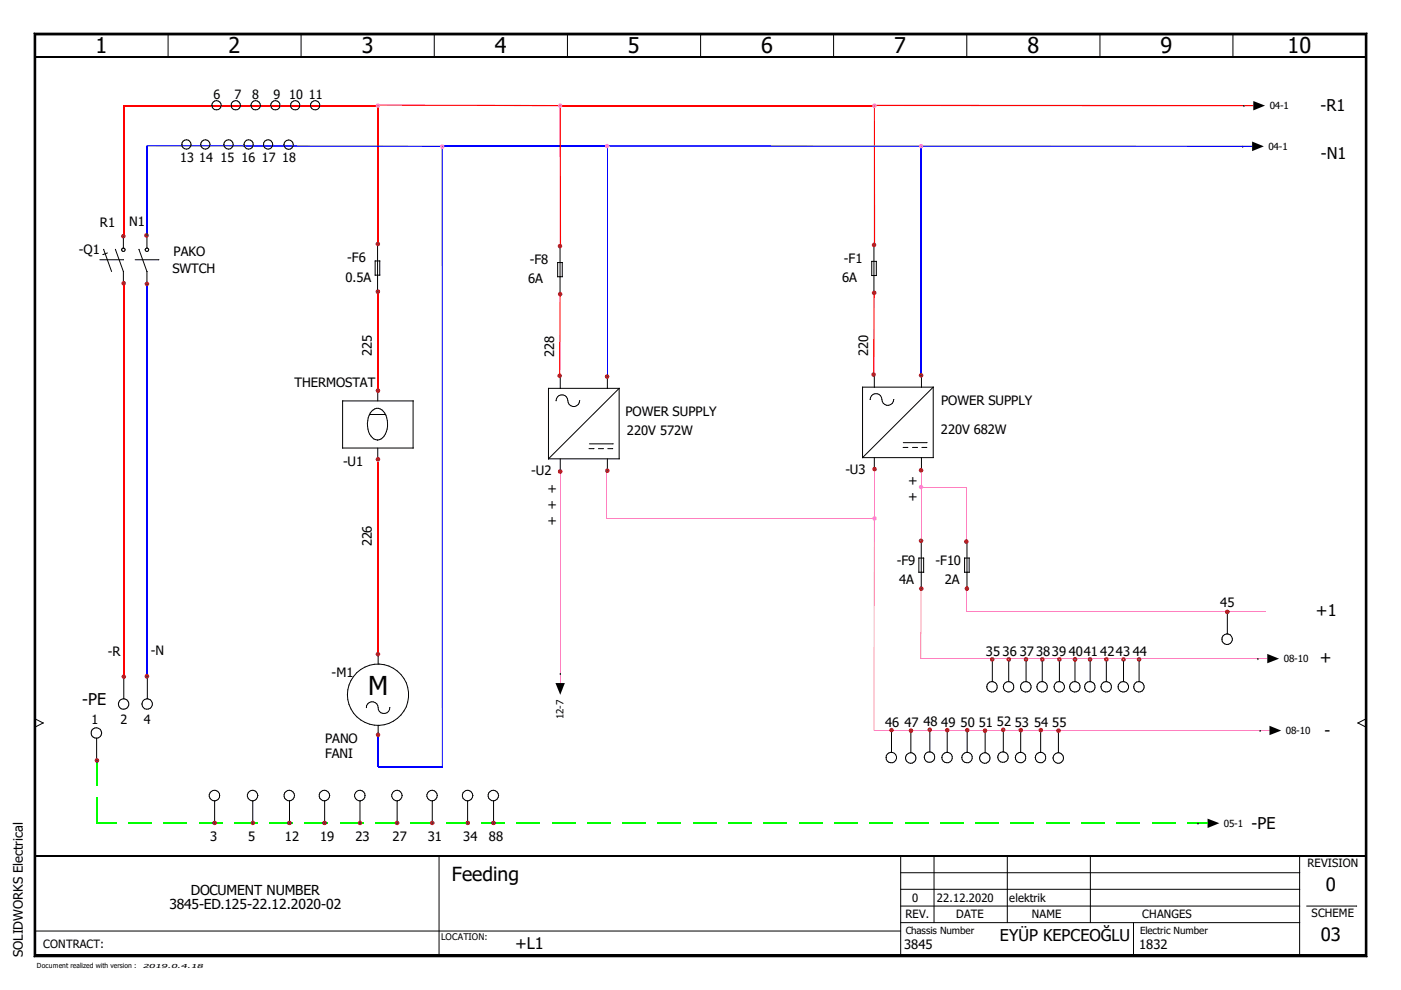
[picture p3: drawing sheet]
<svg xmlns="http://www.w3.org/2000/svg" width="297mm" height="210mm" viewBox="0 0 297 210" stroke-linecap="round" stroke-linejoin="round" font-family="sans-serif">
<path d="M0 0h297v209.9h-297z" fill="none" stroke="#fff" stroke-width=".21"/>
<g fill="none" stroke="#000" stroke-width=".21">
<path d="M7.2 7l.4 .4zM7.2 7h282.6zM7.2 7v195.9zM7.2 7h282.6v195.9h-282.6zM7.6 7.4h281.9zM7.6 7.4v195.1zM7.6 7.4h281.9v195.1h-281.9zM35.7 7.2l-.1 4.9M63.9 7.2l-.1 4.9M92.1 7.2v4.9M120.4 7.2l-.1 4.9M148.6 7.2l-.1 4.9"/>
<path d="M176.8 7.2l-.1 4.9M205 7.2v4.9M233.3 7.2l-.1 4.9M261.4 7.2v4.9M289.5 7.4v195.1zM289.8 7l-.3 .4zM289.8 7v195.9zM80 51.9l.1 9.9M80.5 55.3v3M80.6 55.3h-1.1v3h1.1M185.3 51.9v10M185.8 55.4v3"/>
<path d="M185.8 55.4h-1v3h1M185.4 79.6v2.5M195.4 79.6v2.5M78.4 87.9h3.4M78.8 87.2a1.62 1.62 0 0 1 2.8 .4 4.4 4.4 0 0 1-.8 5.5 1.75 1.75 0 0 1-2.4-1.1 4.7 4.7 0 0 1 .4-4.8zM80 93.3h.1M80.1 95v2.5M80.1 82.5v2.5M87.6 85v10M87.6 85h-15v10h15M182.9 97h15M182.9 97l15-14.9v14.9"/>
<path d="M184.5 84.7a1.24 1.24 0 0 1 1-1.2 1.24 1.24 0 0 1 1.4 .8l.2 .8a1.27 1.27 0 0 0 1.4 .8 1.27 1.27 0 0 0 1-1.2M184.5 84.7h.1M185.4 97v2.5M191.5 94.9h1M191.5 93.9h5.1M193.5 94.9h1M195.4 97v2.5M195.4 94.9h1.1M197.9 82.1h-15v14.9M194.8 118.3h1v3h-1zM195.3 114.8l.1 10M80.2 138.8v2"/>
<path d="M7.4 152.4l1.7 .9M9.1 153.3l-1.7 .9M9.1 153.3h.1M73.7 147.3h.1M77.7 150a1.23 1.23 0 0 1 1.2-1.2 1.23 1.23 0 0 1 1.3 1.2 1.25 1.25 0 0 0 1.2 1.3 1.25 1.25 0 0 0 1.3-1.3M80.2 153.8v2.5M80.2 153.8h.1M80.2 140.8h.1M189 155l.1 4.5M193.1 155.2l.1 4.4M197.1 154.9l.1 4.5M200.8 155l.1 4.5"/>
<path d="M205.1 155v4.5M205.1 159.5h.1M208.9 155.2v4.4M208.9 159.6h.1M219.8 145.6h.1M221 140v4.5M223.5 145.6h.1M224.6 140v4.5M224.6 144.5h.1M226.8 145.6h.1M227.9 140l.1 4.5M287.9 153.3l1.8 .9"/>
<path d="M287.9 153.3h.1M289.6 152.4l-1.7 .9M187.9 160.6h.1M192 160.7h.1M196 160.5h.1M199.7 160.6h.1M203.9 160.6h.1M207.7 160.7h.1M7.4 197.4h183.6M93.1 181.5v21.2M191 195.6h84.6M191 192.1h84.6"/>
<path d="M191 188.6h84.6M191 185h84.6M191 181.5v21.2M198.1 181.5l-.1 14.1M213.6 181.5v14.1M231.2 181.5v14.1M240.3 195.6l.1 7.1M275.6 181.5l-.1 21.2M277 192.1h10.7M7.2 202.9h282.6zM7.6 202.5l-.4 .4zM7.6 202.5h281.9z"/>
<path d="M289.5 202.5l.3 .4z"/>
<circle cx="80.1" cy="147.3" r="6.5"/>
<circle cx="220.9" cy="145.6" r="1.11"/>
<circle cx="224.6" cy="145.6" r="1.11"/>
<circle cx="227.9" cy="145.6" r="1.11"/>
<circle cx="189" cy="160.6" r="1.12"/>
<circle cx="193.1" cy="160.7" r="1.11"/>
<circle cx="197.1" cy="160.5" r="1.11"/>
<circle cx="200.8" cy="160.6" r="1.12"/>
<circle cx="205" cy="160.6" r="1.12"/>
<circle cx="208.8" cy="160.7" r="1.11"/>
</g>
<path d="M7.2 7.2h282.6M7.2 202.7h282.6" fill="none" stroke="#000" stroke-width=".38"/>
<path d="M7.2 7l.4 .4zM289.8 7l-.3 .4zM7.6 202.5l-.4 .4zM289.5 202.5l.3 .4z" fill="#000"/>
<path d="M7.4 7v195.9M7.4 12.1h282.2M289.6 7v195.9M7.4 181.5h282.2" fill="none" stroke="#000" stroke-width=".34"/>
<path d="M195.3 103.3v11.3M195.2 139.6h73.5M185.3 154.9h83.9" fill="none" stroke="#ff7fbf" stroke-width=".21"/>
<path d="M185.4 109.9v45" fill="none" stroke="#ff7fbf" stroke-width=".3"/>
<path d="M185.3 62.1v17.3" fill="none" stroke="#f00" stroke-width=".34"/>
<path d="M26.2 22.4h53.9M80.1 22.3v29.4M185.4 22.4v29.2M80.1 61.8v20.7M80.1 98v40.7" fill="none" stroke="#f00" stroke-width=".25"/>
<path d="M93.8 31.1v131.5M195.3 31v48.6M80.2 156.3v6.3h13.6" fill="none" stroke="#00f" stroke-width=".25"/>
<path d="M31.1 31h62.7" fill="none" stroke="#00f" stroke-width=".38"/>
<path d="M194.9 99.6h.4v.2h-.4z" fill-rule="evenodd" fill="#ff7fbf"/>
<g fill="none" stroke="#000" stroke-width=".21">
<path d="M38.6 30.6h.1M42.5 30.6h.1M44.9 22.3h.1M47.5 30.6h.1M49 22.3h.1M51.7 30.6h.1M53.2 22.3h.1M55.9 30.6h.1M57.4 22.3h.1M60.2 30.7h.1M61.6 22.3h.1M65.8 22.3h.1"/>
<path d="M263.5 31h.1M263.7 22.4h.1M21.2 55.1h5M22 52.9l1.7 4.7M22.8 53.6l-.9 .4M24.5 52.9h.1M24.5 52.9l1.7 4.7M25.8 53h.1M26.2 50.1v2.5M26.2 57.6v2.5M26.2 57.6h.1M26.2 52.6h.1"/>
<path d="M28.7 55.1h5M29.5 52.9l1.7 4.7M30.8 53h.1M31.2 57.6h.1M31.2 50.1v2.5M31.2 57.6v2.5M118.7 52.2l.1 10M119.2 55.7v3M119.2 55.7h-1v3h1M118.8 79.8v2.5M128.8 79.8v2.5M117.9 85a1.21 1.21 0 0 1 1-1.3 1.21 1.21 0 0 1 1.4 .8l.2 .9a1.27 1.27 0 0 0 1.4 .8 1.27 1.27 0 0 0 1-1.2"/>
<path d="M118.8 97.3v2.5M124.9 95.1h1M125 94.1h5M126.9 95.1h1M128.8 97.3v2.5M128.9 95.1h1M131.3 82.3v15h-15M131.3 82.3l-15 15M131.3 82.3h-15v15M204.5 118.3h1v3h-1zM205 114.8l.1 10M259.1 135.5h.1"/>
<path d="M260.2 129.9l.1 4.5M266.7 139.7h.1M20.5 156.5v4.5M21.5 155.4a1.09 1.09 0 0 1-1 1.1M21.5 155.4a1.11 1.11 0 0 0-1.1-1.1 1.11 1.11 0 0 0-1.1 1.2 1.11 1.11 0 0 0 1.2 1M21.5 155.4h.1M25.1 149.3h.1M26.2 143.7l.1 4.4M30.1 149.3h.1M31.2 143.7l.1 4.4M118.8 142.8h.1M209.2 145.6h.1"/>
<path d="M210.4 140v4.5M212.7 145.6h.1M212.7 154.9l.1 4.5M213.9 140v4.5M216.4 145.6h.1M216.4 155v4.5M217.5 140l.1 4.5M220.6 155v4.5M220.6 159.5h.1M224.4 155.2v4.4M224.4 159.6h.1M230 145.6h.1"/>
<path d="M231.1 144.5h.1M231.1 140v4.5M233.4 145.6h.1M234.6 140v4.5M237.1 145.6h.1M238.2 140v4.5M240.4 145.6h.1M241.5 140l.1 4.5M267.2 154.9h.1M45.5 169.8v4.4M45.5 169.8h.1M46.6 168.7h.1"/>
<path d="M53.6 169.8v4.4M54.6 168.7h.1M61.4 169.8v4.4M62.4 168.7h.1M68.8 169.8h.1M68.8 169.8v4.4M69.9 168.7h.1M76.4 169.8l-.1 4.4M77.4 168.7h.1M84.2 169.8v4.4M85.3 168.7h.1M91.7 169.8l-.1 4.4"/>
<path d="M92.7 168.7h.1M99.2 169.8l-.1 4.4M100.2 168.7h.1M104.7 169.8l-.1 4.4M105.7 168.7h.1M211.5 160.5h.1M215.3 160.6h.1M219.5 160.6h.1M223.3 160.7h.1M254 174.5h.1"/>
<circle cx="39.5" cy="30.6" r=".98"/>
<circle cx="43.5" cy="30.6" r=".99"/>
<circle cx="45.9" cy="22.3" r=".99"/>
<circle cx="48.4" cy="30.6" r=".99"/>
<circle cx="50" cy="22.3" r=".98"/>
<circle cx="52.7" cy="30.6" r=".99"/>
<circle cx="54.2" cy="22.3" r=".99"/>
<circle cx="56.9" cy="30.6" r=".98"/>
<circle cx="58.4" cy="22.3" r=".99"/>
<circle cx="61.2" cy="30.7" r=".99"/>
<circle cx="62.6" cy="22.3" r=".98"/>
<circle cx="66.8" cy="22.3" r=".99"/>
<circle cx="26.1" cy="53" r=".37"/>
<circle cx="31.1" cy="53" r=".37"/>
<circle cx="260.2" cy="135.5" r="1.12"/>
<circle cx="26.2" cy="149.3" r="1.11"/>
<circle cx="31.2" cy="149.3" r="1.11"/>
<circle cx="210.3" cy="145.6" r="1.11"/>
<circle cx="213.8" cy="145.6" r="1.11"/>
<circle cx="217.5" cy="145.6" r="1.12"/>
<circle cx="231.1" cy="145.6" r="1.11"/>
<circle cx="234.5" cy="145.6" r="1.11"/>
<circle cx="238.2" cy="145.6" r="1.11"/>
<circle cx="241.5" cy="145.6" r="1.11"/>
<circle cx="45.5" cy="168.7" r="1.11"/>
<circle cx="53.5" cy="168.7" r="1.11"/>
<circle cx="61.3" cy="168.7" r="1.11"/>
<circle cx="68.8" cy="168.7" r="1.11"/>
<circle cx="76.3" cy="168.7" r="1.11"/>
<circle cx="84.1" cy="168.7" r="1.11"/>
<circle cx="91.6" cy="168.7" r="1.11"/>
<circle cx="99.1" cy="168.7" r="1.11"/>
<circle cx="104.6" cy="168.7" r="1.11"/>
<circle cx="212.6" cy="160.5" r="1.11"/>
<circle cx="216.4" cy="160.6" r="1.12"/>
<circle cx="220.6" cy="160.6" r="1.12"/>
<circle cx="224.4" cy="160.7" r="1.11"/>
</g>
<path d="M118.8 22.4v29.5M185.4 22.4h80.3" fill="none" stroke="#f00" stroke-width=".3"/>
<path d="M80.1 22.4h38.7M118.7 62.4v17.3" fill="none" stroke="#f00" stroke-width=".34"/>
<path d="M195.2 125v14.7" fill="none" stroke="#ff7fbf" stroke-width=".25"/>
<g fill="none" stroke="#0f0" stroke-width=".25">
<path d="M20.4 174.5h4.3M20.5 161.2v5.4M20.5 169.1v5.3M27.2 174.5h5M34.7 174.5h5M42.2 174.5h5M49.7 174.5h4.9M57.1 174.5h5M64.6 174.5h5M72.1 174.5h5M79.6 174.5h5M87.1 174.5h5"/>
<path d="M94.5 174.5h5M102 174.5h5M109.5 174.5h5M117 174.5h5M124.5 174.5h5M131.9 174.5h5M139.4 174.5h5M146.9 174.5h5M154.4 174.5h5M161.9 174.5h5M169.4 174.5h5M176.9 174.5h5"/>
<path d="M184.4 174.5h5M191.9 174.5h4.9M199.3 174.5h5M206.8 174.5h5M214.3 174.5h5M221.8 174.5h5M229.3 174.5h4.9M236.7 174.5h5M244.2 174.5h5M251.7 174.5h4.3"/>
</g>
<path d="M265.5 30l2.5 1-2.5 1zM265.7 21.4l2.5 1-2.5 1zM268.7 138.6l2.5 1.1-2.5 .9zM117.8 144.8h2l-1 2.5zM269.2 153.9l2.4 1-2.4 1zM256 173.6l2.5 .9-2.5 1.1z" fill="#000"/>
<path d="M26.2 22.4v27.5M118.8 22.4h66.6M26.2 60.1v83.7" fill="none" stroke="#f00" stroke-width=".25"/>
<path d="M31.1 30.9v19M93.8 30.9h34.9M31.2 60.2v83.2" fill="none" stroke="#00f" stroke-width=".25"/>
<path d="M118.8 100v44.8M185.4 99.5v10.4M195.3 99.7v3.6M128.7 100.1v9.8M128.7 109.9h56.8M195.4 103.3h9.5v11.6M204.9 125.1v4.6M204.9 129.7h63.6" fill="none" stroke="#ff7fbf" stroke-width=".21"/>
<path d="M128.7 31v48.8" fill="none" stroke="#00f" stroke-width=".21"/>
<path d="M128.7 31h66.6M195.3 31h70.2" fill="none" stroke="#00f" stroke-width=".3"/>
<g fill="#a50000">
<path d="M260.3 129.7l.3-.3 .1 .3z"/>
<path d="M260.2 129.2l.4 .2-.3 .3z"/>
<path d="M259.8 129.4l.4-.2v.5z"/>
<path d="M259.8 129.4l.4 .3h-.5z"/>
<path d="M259.7 129.7l.5 .1-.4 .3z"/>
<path d="M260.2 129.8v.4l-.4-.1z"/>
<path d="M260.2 129.8l.4 .3-.4 .1z"/>
<path d="M260.3 129.7h.4l-.1 .4z"/>
<path d="M241.8 139.4l.2 .4h-.4z"/>
<path d="M241.5 139.3l.3 .1-.2 .4z"/>
<path d="M241.2 139.4l.3-.1v.4z"/>
<path d="M241.2 139.4l.3 .4h-.5z"/>
<path d="M241 139.8h.5l-.3 .4z"/>
<path d="M241.5 139.8v.5l-.3-.1z"/>
<path d="M241.5 139.9l.3 .3-.3 .1z"/>
<path d="M241.6 139.8h.4l-.2 .4z"/>
<path d="M238.5 139.4l.2 .4h-.5z"/>
<path d="M238.2 139.3l.3 .1-.3 .4z"/>
<path d="M237.9 139.4l.3-.1v.4z"/>
<path d="M237.9 139.4l.3 .4h-.5z"/>
<path d="M237.7 139.8h.5l-.3 .4z"/>
<path d="M238.2 139.8v.5l-.3-.1z"/>
<path d="M238.2 139.9l.3 .3-.3 .1z"/>
<path d="M238.2 139.8h.5l-.2 .4z"/>
<path d="M234.6 139.8l.3-.4 .2 .4z"/>
<path d="M234.6 139.3l.3 .1-.3 .4z"/>
<path d="M234.2 139.4l.4-.1v.4z"/>
<path d="M234.2 139.4l.3 .4h-.4z"/>
<path d="M234.1 139.8h.4l-.3 .4z"/>
<path d="M234.5 139.8l.1 .5-.4-.1z"/>
<path d="M234.6 139.9l.3 .3-.3 .1z"/>
<path d="M234.6 139.8h.5l-.2 .4z"/>
<path d="M231.1 139.8l.4-.4 .1 .4z"/>
<path d="M231.1 139.3l.4 .1-.4 .4z"/>
<path d="M230.8 139.4l.3-.1v.4z"/>
<path d="M230.8 139.4l.3 .4h-.5z"/>
<path d="M230.6 139.8h.5l-.3 .4z"/>
<path d="M231.1 139.8v.5l-.3-.1z"/>
<path d="M231.1 139.8l.4 .4-.4 .1z"/>
<path d="M231.1 139.8h.5l-.1 .4z"/>
<path d="M228 139.8l.3-.4 .1 .4z"/>
<path d="M227.9 139.3l.4 .1-.3 .4z"/>
<path d="M227.6 139.4l.3-.1v.4z"/>
<path d="M227.6 139.4l.3 .4h-.5z"/>
<path d="M227.4 139.8h.5l-.3 .4z"/>
<path d="M227.9 139.8v.5l-.3-.1z"/>
<path d="M227.9 139.9l.4 .3-.4 .1z"/>
<path d="M228 139.8h.4l-.1 .4z"/>
<path d="M225 139.4l.1 .4h-.4z"/>
<path d="M224.6 139.3l.4 .1-.3 .4z"/>
<path d="M224.3 139.4l.3-.1v.4z"/>
<path d="M224.3 139.4l.3 .4h-.5z"/>
<path d="M224.1 139.8h.5l-.3 .4z"/>
<path d="M224.6 139.8v.5l-.3-.1z"/>
<path d="M224.6 139.9l.4 .3-.4 .1z"/>
<path d="M224.7 139.8h.4l-.1 .4z"/>
<path d="M224.4 154.9l.4-.3 .1 .3z"/>
<path d="M224.4 154.4l.4 .2-.4 .3z"/>
<path d="M224.1 154.6l.3-.2v.5z"/>
<path d="M224.1 154.6l.3 .3h-.5z"/>
<path d="M223.9 154.9h.5l-.3 .4z"/>
<path d="M224.4 154.9v.5l-.3-.1z"/>
<path d="M224.4 155l.4 .3-.4 .1z"/>
<path d="M224.5 154.9h.4l-.1 .4z"/>
<path d="M221 139.8l.4-.4 .1 .4z"/>
<path d="M221 139.3l.4 .1-.4 .4z"/>
<path d="M220.6 139.4l.4-.1v.4z"/>
<path d="M220.6 139.4l.3 .4h-.4z"/>
<path d="M220.5 139.8h.4l-.3 .4z"/>
<path d="M220.9 139.8l.1 .5-.4-.1z"/>
<path d="M221 139.9l.4 .3-.4 .1z"/>
<path d="M221 139.8h.5l-.1 .4z"/>
<path d="M220.7 154.8l.3-.3 .1 .3z"/>
<path d="M220.6 154.3l.4 .2-.3 .3z"/>
<path d="M220.3 154.5l.3-.2v.5z"/>
<path d="M220.3 154.5l.3 .3h-.4z"/>
<path d="M220.2 154.8l.4 .1-.3 .3z"/>
<path d="M220.6 154.9v.4l-.3-.1z"/>
<path d="M220.6 154.9l.4 .3-.4 .1z"/>
<path d="M220.7 154.8h.4l-.1 .4z"/>
<path d="M217.5 139.8l.4-.4 .1 .4z"/>
<path d="M217.5 139.3l.4 .1-.4 .4z"/>
<path d="M217.2 139.4l.3-.1v.4z"/>
<path d="M217.2 139.4l.3 .4h-.5z"/>
<path d="M217 139.8h.5l-.3 .4z"/>
<path d="M217.5 139.8v.5l-.3-.1z"/>
<path d="M217.5 139.8l.4 .4-.4 .1z"/>
<path d="M217.5 139.8h.5l-.1 .4z"/>
<path d="M216.4 154.8l.4-.3 .1 .3z"/>
<path d="M216.4 154.3l.4 .2-.4 .3z"/>
<path d="M216.1 154.5l.3-.2v.5z"/>
<path d="M216.1 154.5l.3 .3h-.5z"/>
<path d="M215.9 154.8l.5 .1-.3 .3z"/>
<path d="M216.4 154.9v.4l-.3-.1z"/>
<path d="M216.4 154.9l.4 .3-.4 .1z"/>
<path d="M216.4 154.8h.5l-.1 .4z"/>
<path d="M213.9 139.8l.3-.4 .2 .4z"/>
<path d="M213.9 139.3l.3 .1-.3 .4z"/>
<path d="M213.5 139.4l.4-.1v.4z"/>
<path d="M213.5 139.4l.3 .4h-.4z"/>
<path d="M213.4 139.8h.4l-.3 .4z"/>
<path d="M213.8 139.8l.1 .5-.4-.1z"/>
<path d="M213.9 139.9l.3 .3-.3 .1z"/>
<path d="M213.9 139.8h.5l-.2 .4z"/>
<path d="M212.7 154.7l.4-.3 .1 .3z"/>
<path d="M212.7 154.2l.4 .2-.4 .3z"/>
<path d="M212.3 154.4l.4-.2v.5z"/>
<path d="M212.3 154.4l.4 .3h-.5z"/>
<path d="M212.2 154.7l.5 .1-.4 .3z"/>
<path d="M212.3 155.1l.4-.3v.4z"/>
<path d="M212.7 154.8l.4 .3-.4 .1z"/>
<path d="M212.8 154.7h.4l-.1 .4z"/>
<path d="M210.4 139.8l.3-.4 .2 .4z"/>
<path d="M210.4 139.3l.3 .1-.3 .4z"/>
<path d="M210 139.4l.4-.1v.4z"/>
<path d="M210 139.4l.3 .4h-.4z"/>
<path d="M209.9 139.8h.5l-.4 .4z"/>
<path d="M210.4 139.8v.5l-.4-.1z"/>
<path d="M210.4 139.8l.3 .4-.3 .1z"/>
<path d="M210.4 139.8h.5l-.2 .4z"/>
<path d="M208.9 154.9l.3-.3 .1 .3z"/>
<path d="M208.9 154.4l.3 .2-.3 .3z"/>
<path d="M208.5 154.6l.4-.2v.5z"/>
<path d="M208.5 154.6l.3 .3h-.4z"/>
<path d="M208.4 154.9h.4l-.3 .4z"/>
<path d="M208.8 154.9l.1 .5-.4-.1z"/>
<path d="M208.9 154.9l.3 .4-.3 .1z"/>
<path d="M208.9 154.9h.4l-.1 .4z"/>
<path d="M205.1 154.8l.3-.3 .2 .3z"/>
<path d="M205.1 154.3l.3 .2-.3 .3z"/>
<path d="M204.7 154.5l.4-.2v.5z"/>
<path d="M204.7 154.5l.4 .3h-.5z"/>
<path d="M204.6 154.8l.5 .1-.4 .3z"/>
<path d="M204.7 155.2l.4-.3v.4z"/>
<path d="M205.1 154.9l.3 .3-.3 .1z"/>
<path d="M205.1 154.9l.5-.1-.2 .4z"/>
<path d="M205 124.8l.4-.3 .1 .3z"/>
<path d="M205 124.3l.4 .2-.4 .3z"/>
<path d="M204.6 124.5l.4-.2v.5z"/>
<path d="M204.6 124.5l.3 .3h-.4z"/>
<path d="M204.5 124.8h.5l-.4 .3z"/>
<path d="M204.6 125.1l.4-.3v.5z"/>
<path d="M205 124.8l.4 .3-.4 .2z"/>
<path d="M205 124.8h.5l-.1 .3z"/>
<path d="M205.2 114.5l.2 .4h-.5z"/>
<path d="M204.9 114.3l.3 .2-.3 .3z"/>
<path d="M204.6 114.5l.3-.2v.5z"/>
<path d="M204.6 114.5l.2 .4h-.4z"/>
<path d="M204.4 114.9h.4l-.2 .3z"/>
<path d="M204.8 114.9l.1 .5-.3-.2z"/>
<path d="M204.9 114.9l.3 .3-.3 .2z"/>
<path d="M204.9 114.9h.5l-.2 .3z"/>
<path d="M200.9 154.8l.3-.3 .1 .3z"/>
<path d="M200.8 154.3l.4 .2-.3 .3z"/>
<path d="M200.5 154.5l.3-.2v.5z"/>
<path d="M200.5 154.5l.3 .3h-.5z"/>
<path d="M200.3 154.8l.5 .1-.3 .3z"/>
<path d="M200.8 154.9v.4l-.3-.1z"/>
<path d="M200.8 154.9l.4 .3-.4 .1z"/>
<path d="M200.9 154.8h.4l-.1 .4z"/>
<path d="M197.1 154.7l.4-.3 .1 .3z"/>
<path d="M197.1 154.2l.4 .2-.4 .3z"/>
<path d="M196.8 154.4l.3-.2v.5z"/>
<path d="M196.8 154.4l.3 .3h-.5z"/>
<path d="M196.6 154.7l.5 .1-.3 .3z"/>
<path d="M196.8 155.1l.3-.3v.4z"/>
<path d="M197.1 154.8l.4 .3-.4 .1z"/>
<path d="M197.1 154.8l.5-.1-.1 .4z"/>
<path d="M195.4 124.8l.3-.3 .1 .3z"/>
<path d="M195.3 124.3l.4 .2-.3 .3z"/>
<path d="M195 124.5l.3-.2v.5z"/>
<path d="M195 124.5l.3 .3h-.5z"/>
<path d="M194.8 124.8h.5l-.3 .3z"/>
<path d="M195.3 124.8v.5l-.3-.2z"/>
<path d="M195.3 124.8l.4 .3-.4 .2z"/>
<path d="M195.4 124.8h.4l-.1 .3z"/>
<path d="M195.3 79.5l.4-.3 .1 .4z"/>
<path d="M195.3 79.1l.4 .1-.4 .3z"/>
<path d="M194.9 79.2l.4-.1v.4z"/>
<path d="M194.9 79.2l.3 .4h-.4z"/>
<path d="M194.8 79.6h.4l-.3 .3z"/>
<path d="M195.2 79.6l.1 .5-.4-.2z"/>
<path d="M195.3 79.6l.4 .3-.4 .2z"/>
<path d="M195.3 79.6h.5l-.1 .3z"/>
</g>
<g fill="#ff7fdf">
<path d="M195.3 31l.4-.4 .1 .4z"/>
<path d="M195.3 30.5l.4 .1-.4 .4z"/>
<path d="M194.9 30.6l.4-.1-.1 .5z"/>
<path d="M194.9 30.6l.3 .4h-.4z"/>
<path d="M194.8 31h.4l-.3 .4z"/>
<path d="M195.2 31l.1 .5-.4-.1z"/>
<path d="M195.3 31.1l.4 .3-.4 .1z"/>
<path d="M195.3 31h.5l-.1 .4z"/>
</g>
<g fill="#a50000">
<path d="M195.6 114.3l.2 .3h-.5z"/>
<path d="M195.3 114.2l.3 .1-.3 .3z"/>
<path d="M194.9 114.3l.4-.1-.1 .4z"/>
<path d="M194.9 114.3l.3 .3h-.4z"/>
<path d="M194.8 114.6l.4 .1-.3 .3z"/>
<path d="M195.2 114.7l.1 .4-.4-.1z"/>
<path d="M195.3 114.7l.3 .3-.3 .1z"/>
<path d="M195.3 114.6h.5l-.2 .4z"/>
</g>
<g fill="#ff7fdf">
<path d="M195.6 102.9l.2 .4h-.5z"/>
<path d="M195.3 102.8l.3 .1-.3 .4z"/>
<path d="M194.9 102.9l.4-.1v.4z"/>
<path d="M194.9 102.9l.3 .4h-.4z"/>
<path d="M194.8 103.3h.4l-.3 .3z"/>
<path d="M195.2 103.3l.1 .5-.4-.2z"/>
<path d="M195.3 103.3l.3 .3-.3 .2z"/>
<path d="M195.3 103.3h.5l-.2 .3z"/>
</g>
<g fill="#a50000">
<path d="M195.6 99.4l.2 .3h-.5z"/>
<path d="M195.3 99.2l.3 .2-.3 .3z"/>
<path d="M194.9 99.4l.4-.2-.1 .5z"/>
<path d="M194.9 99.4l.3 .3h-.4z"/>
<path d="M194.8 99.7h.4l-.3 .4z"/>
<path d="M195.2 99.7l.1 .5-.4-.1z"/>
<path d="M195.3 99.8l.3 .3-.3 .1z"/>
<path d="M195.3 99.7h.5l-.2 .4z"/>
<path d="M193.2 154.9l.3-.3 .1 .3z"/>
<path d="M193.1 154.4l.4 .2-.3 .3z"/>
<path d="M192.8 154.6l.3-.2v.5z"/>
<path d="M192.8 154.6l.3 .3h-.4z"/>
<path d="M192.7 154.9h.4l-.3 .4z"/>
<path d="M193.1 154.9v.5l-.3-.1z"/>
<path d="M193.1 155l.4 .3-.4 .1z"/>
<path d="M193.2 154.9h.4l-.1 .4z"/>
<path d="M189.1 154.8l.3-.3 .1 .3z"/>
<path d="M189 154.3l.4 .2-.3 .3z"/>
<path d="M188.7 154.5l.3-.2v.5z"/>
<path d="M188.7 154.5l.3 .3h-.5z"/>
<path d="M188.5 154.8l.5 .1-.3 .3z"/>
<path d="M189 154.9v.4l-.3-.1z"/>
<path d="M189 154.9l.4 .3-.4 .1z"/>
<path d="M189.1 154.8h.4l-.1 .4z"/>
</g>
<g fill="#ff7fdf">
<path d="M185.8 109.6l.1 .3h-.4z"/>
<path d="M185.4 109.4l.4 .2-.3 .3z"/>
<path d="M185.1 109.6l.3-.2v.5z"/>
<path d="M185.1 109.6l.3 .3h-.5z"/>
<path d="M184.9 109.9h.5l-.3 .4z"/>
<path d="M185.4 109.9v.5l-.3-.1z"/>
<path d="M185.4 110l.4 .3-.4 .1z"/>
<path d="M185.5 109.9h.4l-.1 .4z"/>
</g>
<g fill="#a50000">
<path d="M185.8 99.1l.1 .4h-.4z"/>
<path d="M185.4 99l.4 .1-.3 .3z"/>
<path d="M185.1 99.1l.3-.1v.4z"/>
<path d="M185.1 99.1l.3 .4h-.5z"/>
<path d="M184.9 99.5h.5l-.3 .3z"/>
<path d="M185.4 99.5v.4l-.3-.1z"/>
<path d="M185.4 99.5l.4 .3-.4 .1z"/>
<path d="M185.5 99.5h.4l-.1 .3z"/>
</g>
<g fill="#ff7fdf">
<path d="M185.4 22.4l.4-.3 .1 .3z"/>
<path d="M185.4 21.9l.4 .2-.4 .3z"/>
<path d="M185 22.1l.4-.2v.5z"/>
<path d="M185 22.1l.3 .3h-.4z"/>
<path d="M184.9 22.4h.5l-.4 .4z"/>
<path d="M185.4 22.4v.5l-.4-.1z"/>
<path d="M185.4 22.4l.4 .4-.4 .1z"/>
<path d="M185.4 22.4h.5l-.1 .4z"/>
</g>
<g fill="#a50000">
<path d="M185.4 62.1l.3-.4 .1 .4z"/>
<path d="M185.3 61.6l.4 .1-.3 .4z"/>
<path d="M185 61.7l.3-.1v.5z"/>
<path d="M185 61.7l.3 .4h-.5z"/>
<path d="M184.8 62.1h.5l-.3 .3z"/>
<path d="M185.3 62.1v.5l-.3-.2z"/>
<path d="M185.3 62.1l.4 .3-.4 .2z"/>
<path d="M185.4 62.1h.4l-.1 .3z"/>
<path d="M185.3 51.9l.4-.3 .1 .3z"/>
<path d="M185.3 51.4l.4 .2-.4 .3z"/>
<path d="M185 51.6l.3-.2v.5z"/>
<path d="M185 51.6l.2 .3h-.4z"/>
<path d="M184.8 51.9l.5 .1-.3 .3z"/>
<path d="M185 52.3l.3-.3v.5z"/>
<path d="M185.3 52l.4 .3-.4 .2z"/>
<path d="M185.4 51.9h.4l-.1 .4z"/>
<path d="M185.2 79.4l.4-.3 .1 .3z"/>
<path d="M185.2 78.9l.4 .2-.4 .3z"/>
<path d="M184.9 79.1l.3-.2v.5z"/>
<path d="M184.9 79.1l.3 .3h-.5z"/>
<path d="M184.7 79.4l.5 .1-.3 .3z"/>
<path d="M184.9 79.8l.3-.3v.4z"/>
<path d="M185.2 79.5l.4 .3-.4 .1z"/>
<path d="M185.2 79.5l.5-.1-.1 .4z"/>
<path d="M129.1 99.4l.2 .4h-.5z"/>
<path d="M128.8 99.3l.3 .1-.3 .4z"/>
<path d="M128.4 99.4l.4-.1v.4z"/>
<path d="M128.4 99.4l.3 .4h-.4z"/>
<path d="M128.3 99.8h.4l-.3 .4z"/>
<path d="M128.7 99.8l.1 .5-.4-.1z"/>
<path d="M128.8 99.8l.3 .4-.3 .1z"/>
<path d="M128.8 99.8h.5l-.2 .4z"/>
<path d="M128.7 79.8l.4-.3 .1 .3z"/>
<path d="M128.7 79.3l.4 .2-.4 .3z"/>
<path d="M128.4 79.5l.3-.2v.5z"/>
<path d="M128.4 79.5l.2 .3h-.4z"/>
<path d="M128.2 79.8l.5 .1-.3 .3z"/>
<path d="M128.4 80.2l.3-.3v.4z"/>
<path d="M128.7 79.9l.4 .3-.4 .1z"/>
<path d="M128.7 79.9l.5-.1-.1 .4z"/>
</g>
<g fill="#ff7fdf">
<path d="M128.7 30.9l.4-.3 .1 .3z"/>
<path d="M128.7 30.5l.4 .1-.4 .3z"/>
<path d="M128.4 30.6l.3-.1v.4z"/>
<path d="M128.4 30.6l.3 .3h-.5z"/>
<path d="M128.2 30.9l.5 .1-.3 .3z"/>
<path d="M128.7 31v.5l-.3-.2z"/>
<path d="M128.7 31l.4 .3-.4 .2z"/>
<path d="M128.7 31l.5-.1-.1 .4z"/>
</g>
<g fill="#a50000">
<path d="M119.1 99.6l.2 .4h-.5z"/>
<path d="M118.8 99.5l.3 .1-.3 .3z"/>
<path d="M118.4 99.6l.4-.1v.4z"/>
<path d="M118.4 99.6l.3 .4h-.4z"/>
<path d="M118.3 100h.4l-.3 .3z"/>
<path d="M118.7 100l.1 .5-.4-.2z"/>
<path d="M118.8 100l.3 .3-.3 .2z"/>
<path d="M118.8 100h.5l-.2 .3z"/>
</g>
<g fill="#ff7fdf">
<path d="M118.8 22.4l.3-.3 .1 .3z"/>
<path d="M118.8 21.9l.3 .2-.3 .3z"/>
<path d="M118.4 22.1l.4-.2v.5z"/>
<path d="M118.4 22.1l.3 .3h-.4z"/>
<path d="M118.3 22.4h.4l-.3 .3z"/>
<path d="M118.4 22.7l.4-.3v.5z"/>
<path d="M118.8 22.4l.3 .3-.3 .2z"/>
<path d="M118.8 22.4h.4l-.1 .3z"/>
</g>
<g fill="#a50000">
<path d="M118.8 62.3l.3-.3 .1 .4z"/>
<path d="M118.8 61.8l.3 .2-.3 .3z"/>
<path d="M118.4 62l.4-.2v.5z"/>
<path d="M118.4 62l.3 .3-.4 .1z"/>
<path d="M118.3 62.4h.4l-.3 .3z"/>
<path d="M118.4 62.7l.4-.3v.5z"/>
<path d="M118.8 62.4l.3 .3-.3 .2z"/>
<path d="M118.8 62.4h.4l-.1 .3z"/>
<path d="M119.1 51.8l.1 .4h-.4z"/>
<path d="M118.7 51.7l.4 .1-.3 .4z"/>
<path d="M118.4 51.8l.3-.1v.5z"/>
<path d="M118.4 51.8l.3 .4h-.5z"/>
<path d="M118.2 52.2h.5l-.3 .3z"/>
<path d="M118.4 52.5l.3-.3v.5z"/>
<path d="M118.7 52.2l.4 .3-.4 .2z"/>
<path d="M118.8 52.2h.4l-.1 .3z"/>
<path d="M118.7 79.6l.3-.3 .2 .4z"/>
<path d="M118.7 79.2l.3 .1-.3 .3z"/>
<path d="M118.3 79.3l.4-.1v.4z"/>
<path d="M118.3 79.3l.3 .4h-.5z"/>
<path d="M118.1 79.7h.5l-.3 .3z"/>
<path d="M118.6 79.7l.1 .5-.4-.2z"/>
<path d="M118.7 79.7l.3 .3-.3 .2z"/>
<path d="M118.7 79.7h.5l-.2 .3z"/>
<path d="M104.6 174.5l.4-.4 .1 .4z"/>
<path d="M104.6 174l.4 .1-.4 .4z"/>
<path d="M104.3 174.1l.3-.1v.4z"/>
<path d="M104.3 174.1l.3 .4h-.5z"/>
<path d="M104.1 174.5h.5l-.3 .3z"/>
<path d="M104.6 174.5v.5l-.3-.2z"/>
<path d="M104.6 174.5l.4 .3-.4 .2z"/>
<path d="M104.6 174.5h.5l-.1 .3z"/>
<path d="M99.2 174.5l.3-.4 .1 .4z"/>
<path d="M99.1 174l.4 .1-.3 .4z"/>
<path d="M98.8 174.1l.3-.1v.5z"/>
<path d="M98.8 174.1l.3 .4h-.4z"/>
<path d="M98.7 174.5h.4l-.3 .3z"/>
<path d="M99.1 174.5v.5l-.3-.2z"/>
<path d="M99.1 174.5l.4 .3-.4 .2z"/>
<path d="M99.2 174.5h.4l-.1 .3z"/>
</g>
<g fill="#ff7fdf">
<path d="M93.8 31.1l.3-.4 .2 .4z"/>
<path d="M93.8 30.6l.3 .1-.3 .4z"/>
<path d="M93.4 30.7l.4-.1-.1 .5z"/>
<path d="M93.4 30.7l.3 .4h-.4z"/>
<path d="M93.3 31.1h.4l-.3 .4z"/>
<path d="M93.7 31.1l.1 .5-.4-.1z"/>
<path d="M93.8 31.2l.3 .3-.3 .1z"/>
<path d="M93.8 31.1h.5l-.2 .4z"/>
</g>
<g fill="#a50000">
<path d="M92 174.1l.2 .4h-.5z"/>
<path d="M91.6 174l.4 .1-.3 .4z"/>
<path d="M91.3 174.1l.3-.1v.5z"/>
<path d="M91.3 174.1l.3 .4h-.5z"/>
<path d="M91.1 174.5h.5l-.3 .3z"/>
<path d="M91.6 174.5v.5l-.3-.2z"/>
<path d="M91.6 174.5l.4 .3-.4 .2z"/>
<path d="M91.7 174.5h.5l-.2 .3z"/>
<path d="M84.5 174.1l.2 .4h-.5z"/>
<path d="M84.2 174l.3 .1-.3 .4z"/>
<path d="M83.9 174.1l.3-.1v.5z"/>
<path d="M83.9 174.1l.3 .4h-.5z"/>
<path d="M83.7 174.5h.5l-.3 .3z"/>
<path d="M84.2 174.5v.5l-.3-.2z"/>
<path d="M84.2 174.5l.3 .3-.3 .2z"/>
<path d="M84.2 174.5h.5l-.2 .3z"/>
<path d="M80.2 155.7l.3-.3 .1 .4z"/>
<path d="M80.2 155.3l.3 .1-.3 .3z"/>
<path d="M79.8 155.4l.4-.1v.4z"/>
<path d="M79.8 155.4l.3 .3-.4 .1z"/>
<path d="M79.7 155.8h.4l-.3 .3z"/>
<path d="M79.8 156.1l.4-.3v.5z"/>
<path d="M80.2 155.8l.3 .3-.3 .2z"/>
<path d="M80.2 155.8h.4l-.1 .3z"/>
<path d="M80.2 138.6l.3-.3 .1 .4z"/>
<path d="M80.1 138.2l.4 .1-.3 .3z"/>
<path d="M79.8 138.3l.3-.1v.4z"/>
<path d="M79.8 138.3l.3 .4h-.5z"/>
<path d="M79.6 138.7h.5l-.3 .4z"/>
<path d="M80.1 138.7v.5l-.3-.1z"/>
<path d="M80.1 138.7l.4 .4-.4 .1z"/>
<path d="M80.2 138.7h.4l-.1 .4z"/>
<path d="M80.5 97l.1 .4h-.4z"/>
<path d="M80.1 96.9l.4 .1-.3 .4z"/>
<path d="M79.8 97l.3-.1v.4z"/>
<path d="M79.8 97l.3 .4h-.5z"/>
<path d="M79.6 97.4h.5l-.3 .3z"/>
<path d="M80.1 97.4v.5l-.3-.2z"/>
<path d="M80.1 97.5l.4 .2-.4 .2z"/>
<path d="M80.2 97.4h.4l-.1 .3z"/>
<path d="M80.2 82.8l.3-.3 .1 .3z"/>
<path d="M80.1 82.3l.4 .2-.3 .3z"/>
<path d="M79.8 82.5l.3-.2v.5z"/>
<path d="M79.8 82.5l.3 .3h-.5z"/>
<path d="M79.6 82.8h.5l-.3 .4z"/>
<path d="M80.1 82.8v.5l-.3-.1z"/>
<path d="M80.1 82.8l.4 .4-.4 .1z"/>
<path d="M80.2 82.8h.4l-.1 .4z"/>
<path d="M80.1 61.8l.4-.3 .1 .3z"/>
<path d="M80.1 61.3l.4 .2-.4 .3z"/>
<path d="M79.8 61.5l.3-.2v.5z"/>
<path d="M79.8 61.5l.2 .3h-.4z"/>
<path d="M79.6 61.8h.5l-.3 .4z"/>
<path d="M80.1 61.8v.5l-.3-.1z"/>
<path d="M80.1 61.8l.4 .4-.4 .1z"/>
<path d="M80.1 61.8h.5l-.1 .4z"/>
<path d="M80.1 51.7l.4-.3 .1 .3z"/>
<path d="M80.1 51.2l.4 .2-.4 .3z"/>
<path d="M79.8 51.4l.3-.2v.5z"/>
<path d="M79.8 51.4l.2 .3h-.4z"/>
<path d="M79.6 51.7l.5 .1-.3 .3z"/>
<path d="M79.8 52.1l.3-.3v.4z"/>
<path d="M80.1 51.8l.4 .3-.4 .1z"/>
<path d="M80.2 51.7h.4l-.1 .4z"/>
</g>
<g fill="#ff7fdf">
<path d="M80.1 22.4l.4-.3 .1 .3z"/>
<path d="M80.1 21.9l.4 .2-.4 .3z"/>
<path d="M79.8 22.1l.3-.2v.5z"/>
<path d="M79.8 22.1l.2 .3h-.4z"/>
<path d="M79.6 22.4h.5l-.3 .3z"/>
<path d="M79.8 22.7l.3-.3v.5z"/>
<path d="M80.1 22.4l.4 .3-.4 .2z"/>
<path d="M80.2 22.4h.4l-.1 .3z"/>
</g>
<g fill="#a50000">
<path d="M76.7 174.1l.1 .4h-.4z"/>
<path d="M76.3 174l.4 .1-.3 .4z"/>
<path d="M76 174.1l.3-.1v.5z"/>
<path d="M76 174.1l.3 .4h-.5z"/>
<path d="M75.8 174.5h.5l-.3 .3z"/>
<path d="M76.3 174.5v.5l-.3-.2z"/>
<path d="M76.3 174.5l.4 .3-.4 .2z"/>
<path d="M76.4 174.5h.4l-.1 .3z"/>
<path d="M68.8 174.5l.4-.4 .1 .4z"/>
<path d="M68.8 174l.4 .1-.4 .4z"/>
<path d="M68.4 174.1l.4-.1v.4z"/>
<path d="M68.4 174.1l.3 .4h-.4z"/>
<path d="M68.3 174.5h.5l-.4 .3z"/>
<path d="M68.8 174.5v.5l-.4-.2z"/>
<path d="M68.8 174.5l.4 .3-.4 .2z"/>
<path d="M68.8 174.5h.5l-.1 .3z"/>
<path d="M61.4 174.5l.3-.4 .1 .4z"/>
<path d="M61.4 174l.3 .1-.3 .4z"/>
<path d="M61 174.1l.4-.1v.4z"/>
<path d="M61 174.1l.3 .4h-.4z"/>
<path d="M60.9 174.5h.4l-.3 .3z"/>
<path d="M61.3 174.5l.1 .5-.4-.2z"/>
<path d="M61.4 174.5l.3 .3-.3 .2z"/>
<path d="M61.4 174.5h.4l-.1 .3z"/>
<path d="M53.9 174.1l.2 .4h-.5z"/>
<path d="M53.6 174l.3 .1-.3 .4z"/>
<path d="M53.3 174.1l.3-.1-.1 .5z"/>
<path d="M53.3 174.1l.2 .4h-.4z"/>
<path d="M53.1 174.5h.4l-.2 .3z"/>
<path d="M53.5 174.5l.1 .5-.3-.2z"/>
<path d="M53.6 174.5l.3 .3-.3 .2z"/>
<path d="M53.6 174.5h.5l-.2 .3z"/>
<path d="M45.8 174.1l.2 .4h-.5z"/>
<path d="M45.5 174l.3 .1-.3 .4z"/>
<path d="M45.2 174.1l.3-.1v.5z"/>
<path d="M45.2 174.1l.3 .4h-.5z"/>
<path d="M45 174.5h.5l-.3 .3z"/>
<path d="M45.5 174.5v.5l-.3-.2z"/>
<path d="M45.5 174.5l.3 .3-.3 .2z"/>
<path d="M45.5 174.5h.5l-.2 .3z"/>
<path d="M31.2 143.3l.3-.3 .2 .4z"/>
<path d="M31.2 142.9l.3 .1-.3 .3z"/>
<path d="M30.8 143l.4-.1v.4z"/>
<path d="M30.8 143l.3 .4h-.5z"/>
<path d="M30.6 143.4h.5l-.3 .4z"/>
<path d="M31.1 143.4l.1 .5-.4-.1z"/>
<path d="M31.2 143.4l.3 .4-.3 .1z"/>
<path d="M31.2 143.4h.5l-.2 .4z"/>
<path d="M31.2 60.2l.3-.3 .2 .3z"/>
<path d="M31.2 59.7l.3 .2-.3 .3z"/>
<path d="M30.8 59.9l.4-.2v.5z"/>
<path d="M30.8 59.9l.3 .3h-.5z"/>
<path d="M30.6 60.2h.5l-.3 .3z"/>
<path d="M30.8 60.5l.4-.3v.5z"/>
<path d="M31.2 60.2l.3 .3-.3 .2z"/>
<path d="M31.2 60.2h.5l-.2 .3z"/>
<path d="M31.1 49.9l.3-.3 .2 .3z"/>
<path d="M31.1 49.4l.3 .2-.3 .3z"/>
<path d="M30.7 49.6l.4-.2v.5z"/>
<path d="M30.7 49.6l.3 .3h-.4z"/>
<path d="M30.6 49.9l.4 .1-.3 .2z"/>
<path d="M30.7 50.2l.4-.2v.4z"/>
<path d="M31.1 50l.3 .2-.3 .2z"/>
<path d="M31.1 49.9h.5l-.2 .3z"/>
<path d="M26.3 143.4l.3-.3 .2 .4z"/>
<path d="M26.2 143l.4 .1-.3 .3z"/>
<path d="M25.9 143.1l.3-.1v.4z"/>
<path d="M25.9 143.1l.3 .4h-.5z"/>
<path d="M25.7 143.5h.5l-.3 .3z"/>
<path d="M26.2 143.5v.5l-.3-.2z"/>
<path d="M26.2 143.5l.4 .3-.4 .2z"/>
<path d="M26.3 143.5h.5l-.2 .3z"/>
<path d="M26.2 60l.4-.3 .1 .4z"/>
<path d="M26.2 59.6l.4 .1-.4 .3z"/>
<path d="M25.9 59.7l.3-.1v.4z"/>
<path d="M25.9 59.7l.3 .3-.5 .1z"/>
<path d="M25.7 60.1h.5l-.3 .3z"/>
<path d="M25.9 60.4l.3-.3v.5z"/>
<path d="M26.2 60.1l.4 .3-.4 .2z"/>
<path d="M26.2 60.1h.5l-.1 .3z"/>
<path d="M26.2 50l.3-.3 .2 .4z"/>
<path d="M26.2 49.6l.3 .1-.3 .3z"/>
<path d="M25.8 49.7l.4-.1v.4z"/>
<path d="M25.8 49.7l.3 .4h-.4z"/>
<path d="M25.7 50.1h.4l-.3 .3z"/>
<path d="M26.1 50.1l.1 .5-.4-.2z"/>
<path d="M26.2 50.1l.3 .3-.3 .2z"/>
<path d="M26.2 50.1h.5l-.2 .3z"/>
<path d="M20.6 161.2l.3-.3 .1 .3z"/>
<path d="M20.5 160.7l.4 .2-.3 .3z"/>
<path d="M20.2 160.9l.3-.2v.5z"/>
<path d="M20.2 160.9l.3 .3h-.4z"/>
<path d="M20.1 161.2h.4l-.3 .4z"/>
<path d="M20.5 161.2v.5l-.3-.1z"/>
<path d="M20.5 161.2l.4 .4-.4 .1z"/>
<path d="M20.6 161.2h.4l-.1 .4z"/>
</g>
<text font-size="5.5" x="78.1" y="147.3">M</text>
<g font-size="4.6">
<text x="20.2" y="11.3">1</text>
<text x="48.5" y="11.3">2</text>
<text x="76.7" y="11.3">3</text>
<text x="104.9" y="11.3">4</text>
<text x="133.1" y="11.3">5</text>
<text x="161.4" y="11.3">6</text>
<text x="189.6" y="11.3">7</text>
<text x="217.8" y="11.3">8</text>
<text x="246" y="11.3">9</text>
<text x="273" y="11.3">10</text>
</g>
<text font-size="4.1" x="95.8" y="186.7">Feeding</text>
<g font-size="3.9">
<text x="281.1" y="188.8">0</text>
<text x="280" y="199.5">03</text>
</g>
<g font-size="3.4">
<text x="280" y="23.6">-R1</text>
<text x="280" y="33.6">-N1</text>
<text x="279" y="130.7">+1</text>
<text x="279.9" y="140.7">+</text>
<text x="17.4" y="149.5">-PE</text>
<text x="280.8" y="156">-</text>
<text x="265.3" y="175.7">-PE</text>
<text x="109.3" y="201.1">+L1</text>
<text x="212" y="199.4">EYÜP KEPCEOĞLU</text>
</g>
<g font-size="2.9">
<text x="40.5" y="189.8">DOCUMENT NUMBER</text>
<text x="35.9" y="192.7">3845-ED.125-22.12.2020-02</text>
</g>
<g font-size="2.7">
<text x="45.3" y="20.9">6</text>
<text x="49.7" y="20.9">7</text>
<text x="53.5" y="20.9">8</text>
<text x="58" y="20.9">9</text>
<text x="61.3" y="21">10</text>
<text x="65.5" y="21">11</text>
<text x="38.2" y="34.4">13</text>
<text x="42.2" y="34.4">14</text>
<text x="46.8" y="34.4">15</text>
<text x="51.2" y="34.4">16 17</text>
<text x="59.9" y="34.4">18</text>
<text x="27.4" y="48">N1</text>
<text x="16.7" y="53.8">-Q1</text>
<text x="21.2" y="48">R1</text>
<text x="36.6" y="58">SWTCH</text>
<text x="36.8" y="54.2">PAKO</text>
<text x="73.3" y="59.7">0.5A</text>
<text x="73.6" y="55.6">-F6</text>
<text x="112.3" y="55.9">-F8</text>
<text x="178.6" y="59.8">6A</text>
<text x="178.9" y="55.7">-F1</text>
<text x="112" y="60">6A</text>
<text x="78.8" y="75.4" transform="rotate(-90 78.8 75.4)">225</text>
<text x="117.5" y="75.8" transform="rotate(-90 117.5 75.8)">228</text>
<text x="184.1" y="75.6" transform="rotate(-90 184.1 75.6)">220</text>
<text x="62.4" y="82">THERMOSTAT</text>
<text x="132.6" y="88.3">POWER SUPPLY</text>
<text x="199.5" y="85.8">POWER SUPPLY</text>
<text x="132.9" y="92.3">220V 572W</text>
<text x="199.5" y="92.1">220V 682W</text>
<text x="72.7" y="98.7">-U1</text>
<text x="112.6" y="100.7">-U2</text>
<text x="179.2" y="100.5">-U3</text>
<text x="116.1" y="104.6">+</text>
<text x="116.1" y="107.9">+</text>
<text x="192.5" y="102.9">+</text>
<text x="192.5" y="106.2">+</text>
<text x="116.1" y="111.2">+</text>
<text x="78.9" y="115.9" transform="rotate(-90 78.9 115.9)">226</text>
<text x="190.1" y="119.8">-F9</text>
<text x="198.3" y="119.8">-F10</text>
<text x="190.6" y="123.9">4A</text>
<text x="200.3" y="123.9">2A</text>
<text x="258.7" y="128.8">45</text>
<text x="22.9" y="139.1">-R</text>
<text x="32" y="138.9">-N</text>
<text x="70.3" y="143.5">-M1</text>
<text x="209" y="139.1">35</text>
<text x="212.6" y="139.1">36</text>
<text x="216.2" y="139.1">373839</text>
<text x="226.6" y="139.1">40414243</text>
<text x="240.2" y="139.1">44</text>
<text x="19.4" y="153.5">1</text>
<text x="25.5" y="153.5">2</text>
<text x="30.5" y="153.5">4</text>
<text x="187.7" y="154.1">46</text>
<text x="191.8" y="154.1">47</text>
<text x="195.8" y="153.9">48</text>
<text x="199.6" y="154.1">49</text>
<text x="203.7" y="154.1">50</text>
<text x="207.5" y="154.1">51</text>
<text x="211.4" y="153.9">52</text>
<text x="215.1" y="154.1">53</text>
<text x="219.2" y="154.1">54</text>
<text x="223.1" y="154.1">55</text>
<text x="68.9" y="157.4">PANO</text>
<text x="68.9" y="160.7">FANI</text>
<text x="44.5" y="178.3">3</text>
<text x="52.6" y="178.3">5</text>
<text x="60.4" y="178.3">12</text>
<text x="67.9" y="178.3">19</text>
<text x="75.4" y="178.3">23</text>
<text x="83.2" y="178.3">27</text>
<text x="90.7" y="178.3">31</text>
<text x="98.2" y="178.3">34</text>
<text x="103.7" y="178.3">88</text>
<text x="4.8" y="202.9" transform="rotate(-90 4.8 202.9)">SOLIDWORKS Electrical</text>
<text x="191.7" y="201.1">3845</text>
<text x="241.5" y="201.3">1832</text>
</g>
<g font-size="2.4">
<text x="277.2" y="183.9">REVISION</text>
<text x="193.4" y="191.3">0</text>
<text x="198.6" y="191.3">22.12.2020</text>
<text x="214" y="191.3">elektrik</text>
<text x="192" y="194.7">REV.</text>
<text x="202.7" y="194.7">DATE</text>
<text x="218.8" y="194.7">NAME</text>
<text x="242.2" y="194.7">CHANGES</text>
<text x="278.1" y="194.4">SCHEME</text>
<text x="9.1" y="200.9">CONTRACT:</text>
</g>
<g font-size="2.1">
<text x="269.2" y="23.2">04-1</text>
<text x="268.9" y="31.8">04-1</text>
<text x="272.2" y="140.4">08-10</text>
<text x="119.5" y="152.4" transform="rotate(-90 119.5 152.4)">12-7</text>
<text x="272.6" y="155.6">08-10</text>
<text x="259.5" y="175.3">05-1</text>
<text x="192" y="198">Chassis Number</text>
<text x="241.8" y="198.1">Electric Number</text>
</g>
<text font-size="1.9" x="93.5" y="199.3">LOCATION:</text>
<text font-size="1.5" x="7.8" y="205.3">Document realized with version :</text>
<text font-size="1.2" x="30.3" y="205.2">2019.0.4.18</text>
</svg>
